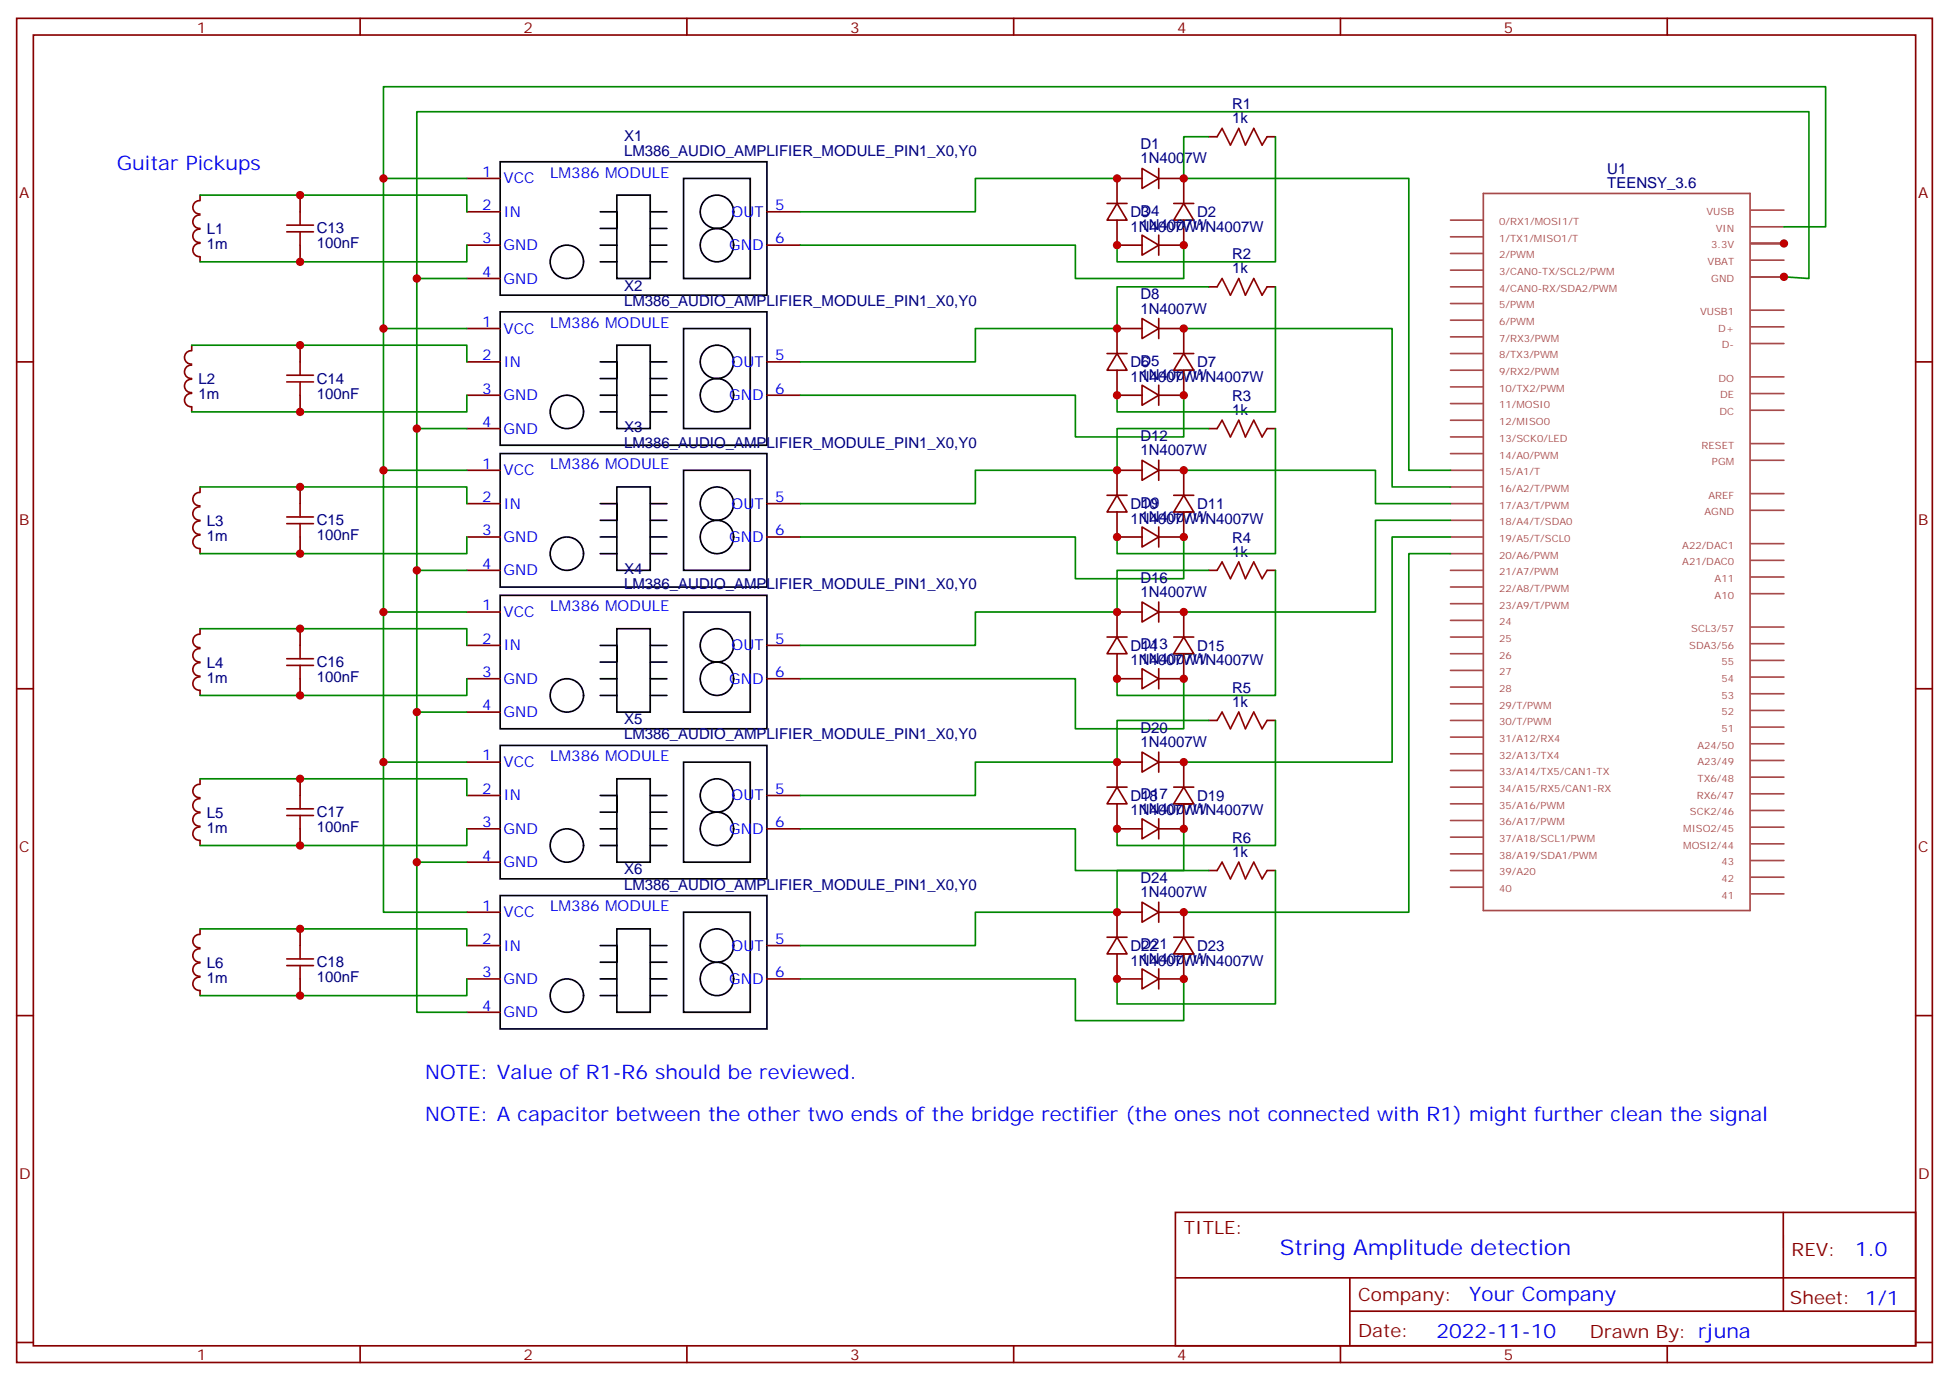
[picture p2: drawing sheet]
<svg xmlns="http://www.w3.org/2000/svg" width="412mm" height="292mm" viewBox="0 0 412 292" stroke-linecap="round" stroke-linejoin="round" font-family="sans-serif">
<g fill="none" stroke="#870000" stroke-width=".35">
<path d="M3.5 3.9h405.4v284.3h-405.4zM7.1 7.4h398.2v277.3h-398.2zM76.2 3.9v3.5M145.3 3.9v3.5M214.5 3.9v3.5M283.6 3.9v3.5M352.8 3.9v3.5M98.8 37.7h7M241.7 35.6l3.5 2.1-3.5 2.2zM241.7 37.7h-5.3v5.3M245.2 37.7h5.3v5.3M245.2 35.6v4.3"/>
<path d="M255.8 28.9h1.7M268.1 28.9h1.8M42.3 48.5a1.41 1.41 0 0 0-1.5 1.4 1.41 1.41 0 0 0 1.5 1.4M42.3 45.5a1.41 1.41 0 0 0-1.5 1.4 1.41 1.41 0 0 0 1.5 1.4M42.3 51.5a1.41 1.41 0 0 0-1.5 1.4 1.41 1.41 0 0 0 1.5 1.4M42.3 42.5a1.41 1.41 0 0 0-1.5 1.4 1.41 1.41 0 0 0 1.5 1.4M42.3 41.3v1M42.3 54.3v1.1M63.5 41.3v3.5M63.5 51.9v3.5M98.8 44.8h7M98.8 51.9h7"/>
<path d="M98.8 58.9h7M162.3 44.8h7M162.3 51.9h7M234.2 43h4.3M236.4 43l2.1 3.6h-4.3zM236.4 46.6v5.3h5.3M241.7 49.7l3.5 2.2-3.5 2.1zM245.2 49.7v4.3M248.4 43h4.2M250.5 43l2.1 3.6h-4.2zM250.5 46.6v5.3h-5.3M3.5 76.6h3.6"/>
<path d="M40.5 77.2a1.41 1.41 0 0 0-1.5 1.5 1.41 1.41 0 0 0 1.5 1.4M40.5 74.2a1.41 1.41 0 0 0-1.5 1.4 1.41 1.41 0 0 0 1.5 1.4M40.6 73v1.1M63.5 73v3.6M98.8 76.6h7M98.8 69.5h7M162.3 76.6h7M234.2 74.8h4.3M236.4 74.8l2.1 3.5h-4.3zM236.4 78.3v5.3h5.3M241.7 67.4l3.5 2.1-3.5 2.1zM241.7 69.5h-5.3v5.3"/>
<path d="M245.2 69.5h5.3v5.3M245.2 67.4v4.2M248.4 74.8h4.2M250.5 74.8l2.1 3.5h-4.2zM250.5 78.3v5.3h-5.3M255.8 60.7h1.7M268.1 60.7h1.8M405.3 76.6h3.6M40.5 80.2a1.41 1.41 0 0 0-1.5 1.4 1.41 1.41 0 0 0 1.5 1.4M40.5 83.2a1.41 1.41 0 0 0-1.5 1.4 1.41 1.41 0 0 0 1.5 1.4M40.6 86.1v1M63.5 83.6v3.5"/>
<path d="M98.8 83.6h7M98.8 90.7h7M98.8 99.5h7M162.3 83.6h7M241.7 81.5l3.5 2.1-3.5 2.1zM241.7 97.4l3.5 2.1-3.5 2.1zM241.7 99.5h-5.3v5.3M245.2 99.5h5.3v5.3M245.2 81.5v4.2M245.2 97.4v4.2M255.8 90.7h1.7M268.1 90.7h1.8"/>
<path d="M42.3 110.2a1.41 1.41 0 0 0-1.5 1.4 1.41 1.41 0 0 0 1.5 1.4M42.3 107.2a1.41 1.41 0 0 0-1.5 1.4 1.41 1.41 0 0 0 1.5 1.4M42.3 113.2a1.41 1.41 0 0 0-1.5 1.4 1.41 1.41 0 0 0 1.5 1.4M42.3 104.2a1.41 1.41 0 0 0-1.5 1.4 1.41 1.41 0 0 0 1.5 1.4M42.3 103v1.1M42.3 116.1v1M63.5 103v3.5M63.5 113.6v3.5M98.8 106.5h7M98.8 113.6h7M162.3 106.5h7M162.3 113.6h7"/>
<path d="M234.2 104.8h4.3M236.4 104.8l2.1 3.5h-4.3zM236.4 108.3v5.3h5.3M241.7 111.5l3.5 2.1-3.5 2.1zM245.2 111.5v4.2M248.4 104.8h4.2M250.5 104.8l2.1 3.5h-4.2zM250.5 108.3v5.3h-5.3M42.3 137.2a1.41 1.41 0 0 0-1.5 1.4 1.41 1.41 0 0 0 1.5 1.4M42.3 134.2a1.41 1.41 0 0 0-1.5 1.4 1.41 1.41 0 0 0 1.5 1.4M42.3 133v1.1M63.5 133v3.5"/>
<path d="M98.8 120.6h7M98.8 129.5h7M98.8 136.5h7M162.3 136.5h7M234.2 134.8h4.3M236.4 134.8l2.1 3.5h-4.3zM236.4 138.3v5.3h5.3M241.7 127.4l3.5 2.1-3.5 2.1zM241.7 129.5h-5.3v5.3M245.2 129.5h5.3v5.3M245.2 127.4v4.2M248.4 134.8h4.2"/>
<path d="M250.5 134.8l2.1 3.5h-4.2zM250.5 138.3v5.3h-5.3M255.8 120.6h1.7M268.1 120.6h1.8M3.5 145.7h3.6M42.3 140.2a1.41 1.41 0 0 0-1.5 1.4 1.41 1.41 0 0 0 1.5 1.4M42.3 143.2a1.41 1.41 0 0 0-1.5 1.4 1.41 1.41 0 0 0 1.5 1.4M42.3 146v1.1M63.5 143.6v3.5M98.8 143.6h7M98.8 150.6h7M162.3 143.6h7"/>
<path d="M241.7 141.5l3.5 2.1-3.5 2.1zM241.7 159.1l3.5 2.1-3.5 2.1zM245.2 141.5v4.2M245.2 159.1v4.2M255.8 152.4h1.7M268.1 152.4h1.8M405.3 145.7h3.6M42.3 172a1.41 1.41 0 0 0-1.5 1.4 1.41 1.41 0 0 0 1.5 1.4M42.3 169a1.41 1.41 0 0 0-1.5 1.4 1.41 1.41 0 0 0 1.5 1.4M42.3 174.9a1.41 1.41 0 0 0-1.5 1.5 1.41 1.41 0 0 0 1.5 1.4M42.3 165.9a1.41 1.41 0 0 0-1.5 1.4 1.41 1.41 0 0 0 1.5 1.4M42.3 164.7v1.1"/>
<path d="M42.3 177.8v1.1M63.5 164.7v3.6M63.5 175.3v3.6M98.8 161.2h7M98.8 168.3h7M98.8 175.3h7M162.3 168.3h7M162.3 175.3h7M234.2 166.5h4.3M236.4 166.5l2.1 3.5h-4.3zM236.4 170v5.3h5.3M241.7 173.2l3.5 2.1-3.5 2.1z"/>
<path d="M241.7 161.2h-5.3v5.3M245.2 161.2h5.3v5.3M245.2 173.2v4.2M248.4 166.5h4.2M250.5 166.5l2.1 3.5h-4.2zM250.5 170v5.3h-5.3M42.3 197.7a1.41 1.41 0 0 0-1.5 1.4 1.41 1.41 0 0 0 1.5 1.4M42.3 196.5v1.1M63.5 196.5v3.5M98.8 182.4h7M98.8 193h7M234.2 198.3h4.3"/>
<path d="M236.4 198.3l2.1 3.5h-4.3zM241.7 190.9l3.5 2.1-3.5 2.1zM241.7 193h-5.3v5.3M245.2 193h5.3v5.3M245.2 190.9v4.2M248.4 198.3h4.2M250.5 198.3l2.1 3.5h-4.2zM255.8 184.1h1.7M268.1 184.1h1.8M3.5 214.8h3.6M42.3 203.7a1.41 1.41 0 0 0-1.5 1.4 1.41 1.41 0 0 0 1.5 1.4M42.3 200.7a1.41 1.41 0 0 0-1.5 1.4 1.41 1.41 0 0 0 1.5 1.4"/>
<path d="M42.3 206.7a1.41 1.41 0 0 0-1.5 1.4 1.41 1.41 0 0 0 1.5 1.4v1.1M63.5 207.1v3.5M98.8 200h7M98.8 207.1h7M98.8 214.1h7M162.3 200h7M162.3 207.1h7M236.4 201.8v5.3h5.3M241.7 205l3.5 2.1-3.5 2.1zM245.2 205v4.2M250.5 201.8v5.3h-5.3M405.3 214.8h3.6"/>
<path d="M248.7 256.5h156.6v28.2h-156.6zM377.3 256.5v20.9M248.7 270.3h156.5M285.6 277.4h119.6M285.6 270.3v14.1M3.5 284h3.6M76.2 284.7v3.5M145.3 284.7v3.5M214.5 284.7v3.5M283.6 284.7v3.5M352.8 284.7v3.5M405.3 284h3.6"/>
</g>
<g fill="none" stroke="#000" stroke-width=".35">
<path d="M105.8 34.2h56.5v28.2h-56.5zM144.6 37.7h14.1v21.2h-14.1zM127 44.8h3.5v3.5h-3.5M127 51.9h3.5M127 55.4h3.5M130.5 41.3h7.1v17.6h-7.1zM137.6 51.9h3.5M137.6 55.4h3.5M137.6 44.8h3.5M137.6 48.3h3.5M105.8 66h56.5v28.2h-56.5zM127 76.6h3.5v3.5h-3.5"/>
<path d="M130.5 73h7.1v17.7h-7.1zM137.6 76.6h3.5M144.6 69.5h14.1v21.2h-14.1zM105.8 96h56.5v28.2h-56.5zM127 83.6h3.5M127 87.1h3.5M137.6 83.6h3.5M137.6 87.1h3.5M137.6 80.1h3.5M144.6 99.5h14.1v21.1h-14.1zM127 106.5h3.5v3.6h-3.5M127 113.6h3.5"/>
<path d="M127 117.1h3.5M130.5 103h7.1v17.6h-7.1zM137.6 113.6h3.5M137.6 117.1h3.5M137.6 106.5h3.5M137.6 110.1h3.5M105.8 125.9h56.5v28.3h-56.5zM127 136.5h3.5v3.6h-3.5M130.5 133h7.1v17.6h-7.1zM137.6 136.5h3.5M144.6 129.5h14.1v21.1h-14.1zM105.8 157.7h56.5v28.2h-56.5z"/>
<path d="M127 143.6h3.5M127 147.1h3.5M137.6 143.6h3.5M137.6 147.1h3.5M137.6 140.1h3.5M127 168.3h3.5v3.5h-3.5M127 175.3h3.5M127 178.9h3.5M130.5 164.7h7.1v17.7h-7.1zM137.6 175.3h3.5M137.6 178.9h3.5M137.6 168.3h3.5"/>
<path d="M137.6 171.8h3.5M144.6 161.2h14.1v21.2h-14.1zM105.8 189.4h56.5v28.3h-56.5zM130.5 196.5h7.1v17.6h-7.1zM144.6 193h14.1v21.1h-14.1zM127 200h3.5v3.6h-3.5M127 207.1h3.5M127 210.6h3.5M137.6 207.1h3.5M137.6 210.6h3.5M137.6 200h3.5M137.6 203.6h3.5"/>
<circle cx="119.9" cy="55.4" r="3.5"/>
<circle cx="151.7" cy="44.8" r="3.5"/>
<circle cx="151.7" cy="51.9" r="3.5"/>
<circle cx="151.7" cy="76.6" r="3.5"/>
<circle cx="119.9" cy="87.1" r="3.5"/>
<circle cx="151.7" cy="83.6" r="3.5"/>
<circle cx="119.9" cy="117.1" r="3.5"/>
<circle cx="151.7" cy="106.5" r="3.5"/>
<circle cx="151.7" cy="113.6" r="3.5"/>
<circle cx="151.7" cy="136.5" r="3.5"/>
<circle cx="119.9" cy="147.1" r="3.5"/>
<circle cx="151.7" cy="143.6" r="3.5"/>
<circle cx="119.9" cy="178.9" r="3.5"/>
<circle cx="151.7" cy="168.3" r="3.5"/>
<circle cx="151.7" cy="175.3" r="3.5"/>
<circle cx="119.9" cy="210.6" r="3.5"/>
<circle cx="151.7" cy="207.1" r="3.5"/>
<circle cx="151.7" cy="200" r="3.5"/>
</g>
<g fill="none" stroke="#008700" stroke-width=".35">
<path d="M81.1 37.7h17.7M236.4 37.7h-30v7.1h-37.1M255.8 28.9h-5.3v8.8h47.6v61.8h8.8M269.9 28.9v26.5h-33.5v-3.5M42.3 41.3h56.5v3.5M98.8 58.9h-10.6v31.8h10.6M98.8 51.9v3.5h-56.5M169.3 51.9h58.2v7h23v-7M377.5 48h8.8v-29.7h-305.2v51.2M377.5 58.6l5.3 .3v-35.3h-294.6v35.3M40.6 73h58.2v3.6M98.8 69.5h-17.7v30"/>
<path d="M250.5 69.5h44.1v33.5h12.3M255.8 60.7h-19.4v8.8h-30v7.1h-37.1M269.9 60.7v26.4h-33.5v-3.5M88.2 90.7v29.9h10.6M98.8 99.5h-17.7v30M98.8 83.6v3.5h-58.2M169.3 83.6h58.2v8.8h23v-8.8M250.5 99.5h40.5v7h15.9M255.8 90.7h-19.4v8.8h-30v7h-37.1M269.9 90.7v26.4h-33.5v-3.5M42.3 103h56.5v3.5M98.8 113.6v3.5h-56.5"/>
<path d="M169.3 113.6h58.2v8.8h23v-8.8M306.9 110.1h-15.9v19.4h-40.5M306.9 113.6h-12.3v47.6h-44.1M306.9 117.1h-8.8v75.9h-47.6M42.3 133h56.5v3.5M88.2 120.6v30h10.6M98.8 129.5h-17.7v31.7M255.8 120.6h-19.4v8.9h-30v7h-37.1M269.9 120.6v26.5h-33.5v-3.5M88.2 150.6v31.8h10.6M98.8 143.6v3.5h-56.5M169.3 143.6h58.2v10.6h23v-10.6"/>
<path d="M255.8 152.4h-19.4v8.8h-30v7.1h-37.1M269.9 152.4v26.5h-33.5v-3.6M42.3 164.7h56.5v3.6M98.8 161.2h-17.7v31.8h17.7M98.8 175.3v3.6h-56.5M169.3 175.3h58.2v8.8h23v-8.8M42.3 196.5h56.5v3.5M88.2 182.4v31.7h10.6M255.8 184.1h-19.4v8.9h-30v7h-37.1M269.9 184.1v28.3h-33.5v-5.3M98.8 207.1v3.5h-56.5M169.3 207.1h58.2v8.8h23v-8.8"/>
</g>
<g fill="none" stroke="#a64a4a" stroke-width=".35">
<path d="M306.9 46.6h7M306.9 50.1h7M306.9 53.6h7M306.9 57.2h7M313.9 40.9h56.4v151.7h-56.4zM370.5 51.5h7M370.5 58.6h7M370.5 55h7M370.5 48h7M370.5 44.4h7M306.9 60.7h7M306.9 64.2h7"/>
<path d="M306.9 67.7h7M306.9 71.3h7M306.9 74.8h7M306.9 78.3h7M370.5 69.1h7M370.5 72.7h7M370.5 79.7h7M370.5 65.6h7M306.9 81.8h7M306.9 85.4h7M306.9 88.9h7M306.9 92.4h7"/>
<path d="M306.9 96h7M306.9 99.5h7M370.5 86.8h7M370.5 83.3h7M370.5 97.4h7M370.5 93.8h7M306.9 103h7M306.9 106.5h7M306.9 110.1h7M306.9 113.6h7M306.9 117.1h7M370.5 118.5h7"/>
<path d="M370.5 115h7M370.5 107.9h7M370.5 104.4h7M306.9 120.6h7M306.9 124.2h7M306.9 127.7h7M306.9 131.2h7M306.9 134.8h7M306.9 138.3h7M370.5 139.7h7M370.5 125.6h7M370.5 122.1h7"/>
<path d="M370.5 132.6h7M370.5 136.2h7M306.9 141.8h7M306.9 145.3h7M306.9 148.9h7M306.9 152.4h7M306.9 155.9h7M306.9 159.5h7M370.5 153.8h7M370.5 150.3h7M370.5 146.8h7M370.5 143.2h7"/>
<path d="M370.5 157.3h7M306.9 163h7M306.9 166.5h7M306.9 170h7M306.9 173.6h7M306.9 177.1h7M370.5 160.9h7M370.5 175h7M370.5 178.5h7M370.5 167.9h7M370.5 171.4h7M370.5 164.4h7"/>
<path d="M306.9 180.6h7M306.9 184.1h7M306.9 187.7h7M370.5 189.1h7M370.5 185.6h7M370.5 182h7"/>
</g>
<g fill="none" stroke="#a10000" stroke-width=".35">
<path d="M257.5 28.9l1.1-1.7 1.7 3.5 1.8-3.5 1.4 3.5 1.8-3.5 1.8 3.5 1-1.8M60.7 49h5.6M60.7 47.6h5.6M63.5 44.8v2.8M63.5 49v2.9M60.7 79.4h5.6M63.5 76.6v2.8M257.5 60.7l1.1-1.8 1.7 3.5 1.8-3.5 1.4 3.5 1.8-3.5 1.8 3.5 1-1.7M60.7 80.8h5.6M63.5 80.8v2.8M257.5 90.7l1.1-1.8 1.7 3.5 1.8-3.5 1.4 3.5 1.8-3.5 1.8 3.5 1-1.7M60.7 110.8h5.6"/>
<path d="M60.7 109.4h5.6M63.5 106.5v2.9M63.5 110.8v2.8M60.7 139.3h5.6M63.5 136.5v2.8M257.5 120.6l1.1-1.7 1.7 3.5 1.8-3.5 1.4 3.5 1.8-3.5 1.8 3.5 1-1.8M60.7 140.8h5.6M63.5 140.8v2.8M257.5 152.4l1.1-1.8 1.7 3.6 1.8-3.6 1.4 3.6 1.8-3.6 1.8 3.6 1-1.8M60.7 172.5h5.6M60.7 171.1h5.6M63.5 168.3v2.8"/>
<path d="M63.5 172.5v2.8M257.5 184.1l1.1-1.7 1.7 3.5 1.8-3.5 1.4 3.5 1.8-3.5 1.8 3.5 1-1.8M60.7 204.3h5.6M60.7 202.8h5.6M63.5 200v2.8M63.5 204.3v2.8"/>
</g>
<g fill="#c00">
<circle cx="88.2" cy="90.7" r=".88"/>
<circle cx="88.2" cy="120.6" r=".88"/>
<circle cx="88.2" cy="150.6" r=".88"/>
<circle cx="88.2" cy="182.4" r=".88"/>
<circle cx="81.1" cy="161.2" r=".88"/>
<circle cx="81.1" cy="129.5" r=".88"/>
<circle cx="81.1" cy="99.5" r=".88"/>
<circle cx="236.4" cy="37.7" r=".88"/>
<circle cx="250.5" cy="51.9" r=".88"/>
<circle cx="250.5" cy="83.6" r=".88"/>
<circle cx="236.4" cy="69.5" r=".88"/>
<circle cx="250.5" cy="113.6" r=".88"/>
<circle cx="236.4" cy="99.5" r=".88"/>
<circle cx="250.5" cy="143.6" r=".88"/>
<circle cx="236.4" cy="129.5" r=".88"/>
<circle cx="250.5" cy="175.3" r=".88"/>
<circle cx="236.4" cy="161.2" r=".88"/>
<circle cx="250.5" cy="207.1" r=".88"/>
<circle cx="236.4" cy="193" r=".88"/>
<circle cx="377.5" cy="58.6" r=".88"/>
<circle cx="250.5" cy="37.7" r=".88"/>
<circle cx="250.5" cy="69.5" r=".88"/>
<circle cx="250.5" cy="99.5" r=".88"/>
<circle cx="250.5" cy="129.5" r=".88"/>
<circle cx="250.5" cy="161.2" r=".88"/>
<circle cx="250.5" cy="193" r=".88"/>
<circle cx="88.2" cy="58.9" r=".88"/>
<circle cx="63.5" cy="55.4" r=".88"/>
<circle cx="63.5" cy="41.3" r=".88"/>
<circle cx="63.5" cy="87.1" r=".88"/>
<circle cx="63.5" cy="73" r=".88"/>
<circle cx="63.5" cy="117.1" r=".88"/>
<circle cx="63.5" cy="103" r=".88"/>
<circle cx="63.5" cy="147.1" r=".88"/>
<circle cx="63.5" cy="133" r=".88"/>
<circle cx="63.5" cy="178.9" r=".88"/>
<circle cx="63.5" cy="164.7" r=".88"/>
<circle cx="63.5" cy="210.6" r=".88"/>
<circle cx="63.5" cy="196.5" r=".88"/>
<circle cx="81.1" cy="69.5" r=".88"/>
<circle cx="81.1" cy="37.7" r=".88"/>
<circle cx="377.5" cy="51.5" r=".88"/>
<circle cx="236.4" cy="51.9" r=".88"/>
<circle cx="236.4" cy="83.6" r=".88"/>
<circle cx="236.4" cy="113.6" r=".88"/>
<circle cx="236.4" cy="143.6" r=".88"/>
<circle cx="236.4" cy="175.3" r=".88"/>
<circle cx="236.4" cy="207.1" r=".88"/>
</g>
<text font-size="4.6" fill="#00f" x="270.8" y="265.5">String Amplitude detection</text>
<g font-size="4.2" fill="#00f">
<text x="24.7" y="36">Guitar Pickups</text>
<text x="90" y="228.2">NOTE: Value of R1-R6 should be reviewed.</text>
<text x="90" y="237.1">NOTE: A capacitor between the other two ends of the bridge rectifier (the ones not connected with R1) might further clean the signal</text>
<text x="392.5" y="265.7">1.0</text>
<text x="310.9" y="275.3">Your Company</text>
<text x="304" y="283.1">2022-11-10</text>
</g>
<g font-size="3.9" fill="#800">
<text x="250.5" y="261.1">TITLE:</text>
<text x="379.1" y="265.7">REV:</text>
<text x="287.4" y="275.3">Company:</text>
<text x="378.7" y="275.9">Sheet: 1/1</text>
<text x="287.4" y="282.9">Date:</text>
<text x="336.4" y="283">Drawn By: rjuna</text>
</g>
<g font-size="3.2" fill="#800">
<text x="41.6" y="6.9">1</text>
<text x="110.8" y="6.9">2</text>
<text x="179.9" y="6.9">3</text>
<text x="249.1" y="6.9">4</text>
<text x="318.2" y="6.9">5</text>
<text x="4.1" y="42">A</text>
<text x="405.9" y="42">A</text>
<text x="4.1" y="111.1">B</text>
<text x="405.9" y="111.1">B</text>
<text x="4.1" y="180.3">C</text>
<text x="405.9" y="180.3">C</text>
<text x="4.1" y="249.4">D</text>
<text x="405.9" y="249.4">D</text>
<text x="41.6" y="287.7">1</text>
<text x="110.8" y="287.7">2</text>
<text x="179.9" y="287.7">3</text>
<text x="249.1" y="287.7">4</text>
<text x="318.2" y="287.7">5</text>
</g>
<g font-size="3.2" fill="#000080">
<text x="260.7" y="23">R1</text>
<text x="132" y="29.7">X1</text>
<text x="260.7" y="26.1">1k</text>
<text x="132" y="33">LM386_AUDIO_AMPLIFIER_MODULE_PIN1_X0,Y0</text>
<text x="241.3" y="34.6">1N4007W</text>
<text x="241.3" y="31.5">D1</text>
<text x="340.1" y="39.9">TEENSY_3.6</text>
<text x="340.1" y="36.8">U1</text>
<text x="239.2" y="46">D3</text>
<text x="241.3" y="45.6">D4</text>
<text x="253.3" y="46">D2</text>
<text x="43.7" y="52.7">1m</text>
<text x="43.7" y="49.5">L1</text>
<text x="67" y="52.6">100nF</text>
<text x="67" y="49.4">C13</text>
<text x="239.2" y="49">1N4007W1N4007W</text>
<text x="260.7" y="57.9">1k</text>
<text x="260.7" y="54.8">R2</text>
<text x="132" y="64.7">LM386_AUDIO_AMPLIFIER_MODULE_PIN1_X0,Y0</text>
<text x="132" y="61.5">X2</text>
<text x="241.3" y="63.3">D8</text>
<text x="241.3" y="66.3">1N4007W</text>
<text x="239.2" y="77.7">D6</text>
<text x="241.3" y="77.4">D5</text>
<text x="253.3" y="77.7">D7</text>
<text x="42" y="81.3">L2</text>
<text x="67" y="81.1">C14</text>
<text x="241.3" y="80.4">1N4007W</text>
<text x="253.3" y="80.8">1N4007W</text>
<text x="42" y="84.4">1m</text>
<text x="67" y="84.3">100nF</text>
<text x="260.7" y="87.8">1k</text>
<text x="260.7" y="84.8">R3</text>
<text x="132" y="94.7">LM386_AUDIO_AMPLIFIER_MODULE_PIN1_X0,Y0</text>
<text x="132" y="91.5">X3</text>
<text x="241.3" y="93.2">D12</text>
<text x="241.3" y="96.3">1N4007W</text>
<text x="239.2" y="107.7">D10</text>
<text x="241.3" y="107.4">D9</text>
<text x="253.3" y="107.7">D11</text>
<text x="43.7" y="111.3">L3</text>
<text x="67" y="111.1">C15</text>
<text x="241.3" y="110.4">1N4007W</text>
<text x="253.3" y="110.8">1N4007W</text>
<text x="43.7" y="114.4">1m</text>
<text x="67" y="114.3">100nF</text>
<text x="260.7" y="117.8">1k</text>
<text x="260.7" y="114.8">R4</text>
<text x="132" y="124.7">LM386_AUDIO_AMPLIFIER_MODULE_PIN1_X0,Y0</text>
<text x="132" y="121.5">X4</text>
<text x="241.3" y="123.2">D16</text>
<text x="241.3" y="126.3">1N4007W</text>
<text x="239.2" y="137.7">D14</text>
<text x="241.3" y="137.3">D13</text>
<text x="253.3" y="137.7">D15</text>
<text x="43.7" y="141.3">L4</text>
<text x="67" y="141.1">C16</text>
<text x="241.3" y="140.4">1N4007W</text>
<text x="253.3" y="140.8">1N4007W</text>
<text x="43.7" y="144.4">1m</text>
<text x="67" y="144.3">100nF</text>
<text x="260.7" y="149.6">1k</text>
<text x="260.7" y="146.5">R5</text>
<text x="132" y="153.2">X5</text>
<text x="241.3" y="155">D20</text>
<text x="132" y="156.4">LM386_AUDIO_AMPLIFIER_MODULE_PIN1_X0,Y0</text>
<text x="241.3" y="158">1N4007W</text>
<text x="43.7" y="173">L5</text>
<text x="67" y="172.9">C17</text>
<text x="239.2" y="169.4">D18</text>
<text x="241.3" y="172.2">1N4007W</text>
<text x="241.3" y="169.1">D17</text>
<text x="253.3" y="172.5">1N4007W</text>
<text x="253.3" y="169.4">D19</text>
<text x="43.7" y="176.1">1m</text>
<text x="67" y="176">100nF</text>
<text x="260.7" y="178.3">R6</text>
<text x="132" y="185">X6</text>
<text x="260.7" y="181.3">1k</text>
<text x="132" y="188.2">LM386_AUDIO_AMPLIFIER_MODULE_PIN1_X0,Y0</text>
<text x="241.3" y="189.8">1N4007W</text>
<text x="241.3" y="186.7">D24</text>
<text x="239.2" y="201.2">D22</text>
<text x="241.3" y="203.9">1N4007W</text>
<text x="241.3" y="200.8">D21</text>
<text x="253.3" y="201.2">D23</text>
<text x="43.7" y="207.9">1m</text>
<text x="43.7" y="204.8">L6</text>
<text x="67" y="207.8">100nF</text>
<text x="67" y="204.6">C18</text>
<text x="253.3" y="204.3">1N4007W</text>
</g>
<g font-size="3.2" fill="#00f">
<text x="102.1" y="37.4">1</text>
<text x="106.5" y="38.8">VCC</text>
<text x="116.4" y="37.6">LM386 MODULE</text>
<text x="102.1" y="44.4">2</text>
<text x="106.5" y="45.9">IN</text>
<text x="154.8" y="45.9">OUT</text>
<text x="164" y="44.4">5</text>
<text x="102.1" y="51.5">3</text>
<text x="106.5" y="52.9">GND</text>
<text x="154.3" y="52.9">GND</text>
<text x="164" y="51.5">6</text>
<text x="102.1" y="58.6">4</text>
<text x="106.5" y="60">GND</text>
<text x="102.1" y="69.1">1</text>
<text x="106.5" y="70.6">VCC</text>
<text x="116.4" y="69.3">LM386 MODULE</text>
<text x="102.1" y="76.2">2</text>
<text x="106.5" y="77.6">IN</text>
<text x="154.8" y="77.6">OUT</text>
<text x="164" y="76.2">5</text>
<text x="102.1" y="83.3">3</text>
<text x="164" y="83.3">6</text>
<text x="106.5" y="84.7">GND</text>
<text x="154.3" y="84.7">GND</text>
<text x="102.1" y="90.3">4</text>
<text x="106.5" y="91.7">GND</text>
<text x="102.1" y="99.1">1</text>
<text x="106.5" y="100.5">VCC</text>
<text x="116.4" y="99.3">LM386 MODULE</text>
<text x="102.1" y="106.2">2</text>
<text x="106.5" y="107.6">IN</text>
<text x="154.8" y="107.6">OUT</text>
<text x="164" y="106.2">5</text>
<text x="102.1" y="113.2">3</text>
<text x="164" y="113.2">6</text>
<text x="106.5" y="114.7">GND</text>
<text x="154.3" y="114.7">GND</text>
<text x="102.1" y="120.3">4</text>
<text x="106.5" y="121.7">GND</text>
<text x="102.1" y="129.1">1</text>
<text x="106.5" y="130.5">VCC</text>
<text x="116.4" y="129.3">LM386 MODULE</text>
<text x="102.1" y="136.2">2</text>
<text x="106.5" y="137.6">IN</text>
<text x="154.8" y="137.6">OUT</text>
<text x="164" y="136.2">5</text>
<text x="102.1" y="143.2">3</text>
<text x="164" y="143.2">6</text>
<text x="106.5" y="144.6">GND</text>
<text x="154.3" y="144.6">GND</text>
<text x="102.1" y="150.3">4</text>
<text x="106.5" y="151.7">GND</text>
<text x="102.1" y="160.9">1</text>
<text x="116.4" y="161">LM386 MODULE</text>
<text x="102.1" y="167.9">2</text>
<text x="106.5" y="162.3">VCC</text>
<text x="164" y="167.9">5</text>
<text x="106.5" y="169.3">IN</text>
<text x="154.8" y="169.3">OUT</text>
<text x="102.1" y="175">3</text>
<text x="106.5" y="176.4">GND</text>
<text x="154.3" y="176.4">GND</text>
<text x="164" y="175">6</text>
<text x="102.1" y="182">4</text>
<text x="106.5" y="183.4">GND</text>
<text x="102.1" y="192.6">1</text>
<text x="106.5" y="194">VCC</text>
<text x="116.4" y="192.8">LM386 MODULE</text>
<text x="102.1" y="199.7">2</text>
<text x="106.5" y="201.1">IN</text>
<text x="154.8" y="201.1">OUT</text>
<text x="164" y="199.7">5</text>
<text x="102.1" y="206.7">3</text>
<text x="106.5" y="208.1">GND</text>
<text x="154.3" y="208.1">GND</text>
<text x="164" y="206.7">6</text>
<text x="102.1" y="213.8">4</text>
<text x="106.5" y="215.2">GND</text>
</g>
<g font-size="2.1" fill="#a54b4b">
<text x="317.2" y="47.6">0/RX1/MOSI1/T</text>
<text x="361.1" y="45.5">VUSB</text>
<text x="317.2" y="51.1">1/TX1/MISO1/T</text>
<text x="362" y="52.5">3.3V</text>
<text x="363" y="49">VIN</text>
<text x="317.2" y="54.7">2/PWM</text>
<text x="317.2" y="58.2">3/CAN0-TX/SCL2/PWM</text>
<text x="361.3" y="56.1">VBAT</text>
<text x="362.1" y="59.6">GND</text>
<text x="317.2" y="61.7">4/CAN0-RX/SDA2/PWM</text>
<text x="317.2" y="65.2">5/PWM</text>
<text x="317.2" y="68.8">6/PWM</text>
<text x="359.7" y="66.7">VUSB1</text>
<text x="363.6" y="70.2">D+</text>
<text x="317.2" y="72.3">7/RX3/PWM</text>
<text x="317.2" y="75.8">8/TX3/PWM</text>
<text x="364.4" y="73.7">D-</text>
<text x="317.2" y="79.4">9/RX2/PWM</text>
<text x="317.2" y="82.9">10/TX2/PWM</text>
<text x="363.7" y="80.8">DO</text>
<text x="317.2" y="86.4">11/MOSI0</text>
<text x="317.2" y="89.9">12/MISO0</text>
<text x="363.8" y="87.8">DC</text>
<text x="364" y="84.3">DE</text>
<text x="317.2" y="93.5">13/SCK0/LED</text>
<text x="360" y="94.9">RESET</text>
<text x="317.2" y="97">14/A0/PWM</text>
<text x="317.2" y="100.5">15/A1/T</text>
<text x="362.2" y="98.4">PGM</text>
<text x="317.2" y="104.1">16/A2/T/PWM</text>
<text x="317.2" y="107.6">17/A3/T/PWM</text>
<text x="361.5" y="105.5">AREF</text>
<text x="317.2" y="111.1">18/A4/T/SDA0</text>
<text x="360.6" y="109">AGND</text>
<text x="317.2" y="114.6">19/A5/T/SCL0</text>
<text x="317.2" y="118.2">20/A6/PWM</text>
<text x="356" y="119.6">A21/DAC0</text>
<text x="356" y="116">A22/DAC1</text>
<text x="317.2" y="121.7">21/A7/PWM</text>
<text x="317.2" y="125.2">22/A8/T/PWM</text>
<text x="362.8" y="123.1">A11</text>
<text x="317.2" y="128.7">23/A9/T/PWM</text>
<text x="362.8" y="126.6">A10</text>
<text x="317.2" y="132.3">24</text>
<text x="317.2" y="135.8">25</text>
<text x="357.4" y="137.2">SDA3/56</text>
<text x="357.9" y="133.7">SCL3/57</text>
<text x="317.2" y="139.3">26</text>
<text x="317.2" y="142.9">27</text>
<text x="364.3" y="140.7">55</text>
<text x="317.2" y="146.4">28</text>
<text x="317.2" y="149.9">29/T/PWM</text>
<text x="364.3" y="147.8">53</text>
<text x="364.3" y="144.3">54</text>
<text x="317.2" y="153.4">30/T/PWM</text>
<text x="364.3" y="154.9">51</text>
<text x="364.3" y="151.3">52</text>
<text x="317.2" y="157">31/A12/RX4</text>
<text x="317.2" y="160.5">32/A13/TX4</text>
<text x="359.2" y="161.9">A23/49</text>
<text x="359.2" y="158.4">A24/50</text>
<text x="317.2" y="164">33/A14/TX5/CAN1-TX</text>
<text x="317.2" y="167.6">34/A15/RX5/CAN1-RX</text>
<text x="359.2" y="165.4">TX6/48</text>
<text x="317.2" y="171.1">35/A16/PWM</text>
<text x="357.6" y="172.5">SCK2/46</text>
<text x="359" y="169">RX6/47</text>
<text x="317.2" y="174.6">36/A17/PWM</text>
<text x="317.2" y="178.1">37/A18/SCL1/PWM</text>
<text x="356.2" y="176">MISO2/45</text>
<text x="356.2" y="179.5">MOSI2/44</text>
<text x="317.2" y="181.7">38/A19/SDA1/PWM</text>
<text x="317.2" y="185.2">39/A20</text>
<text x="364.3" y="183.1">43</text>
<text x="317.2" y="188.7">40</text>
<text x="364.3" y="190.1">41</text>
<text x="364.3" y="186.6">42</text>
</g>
</svg>
